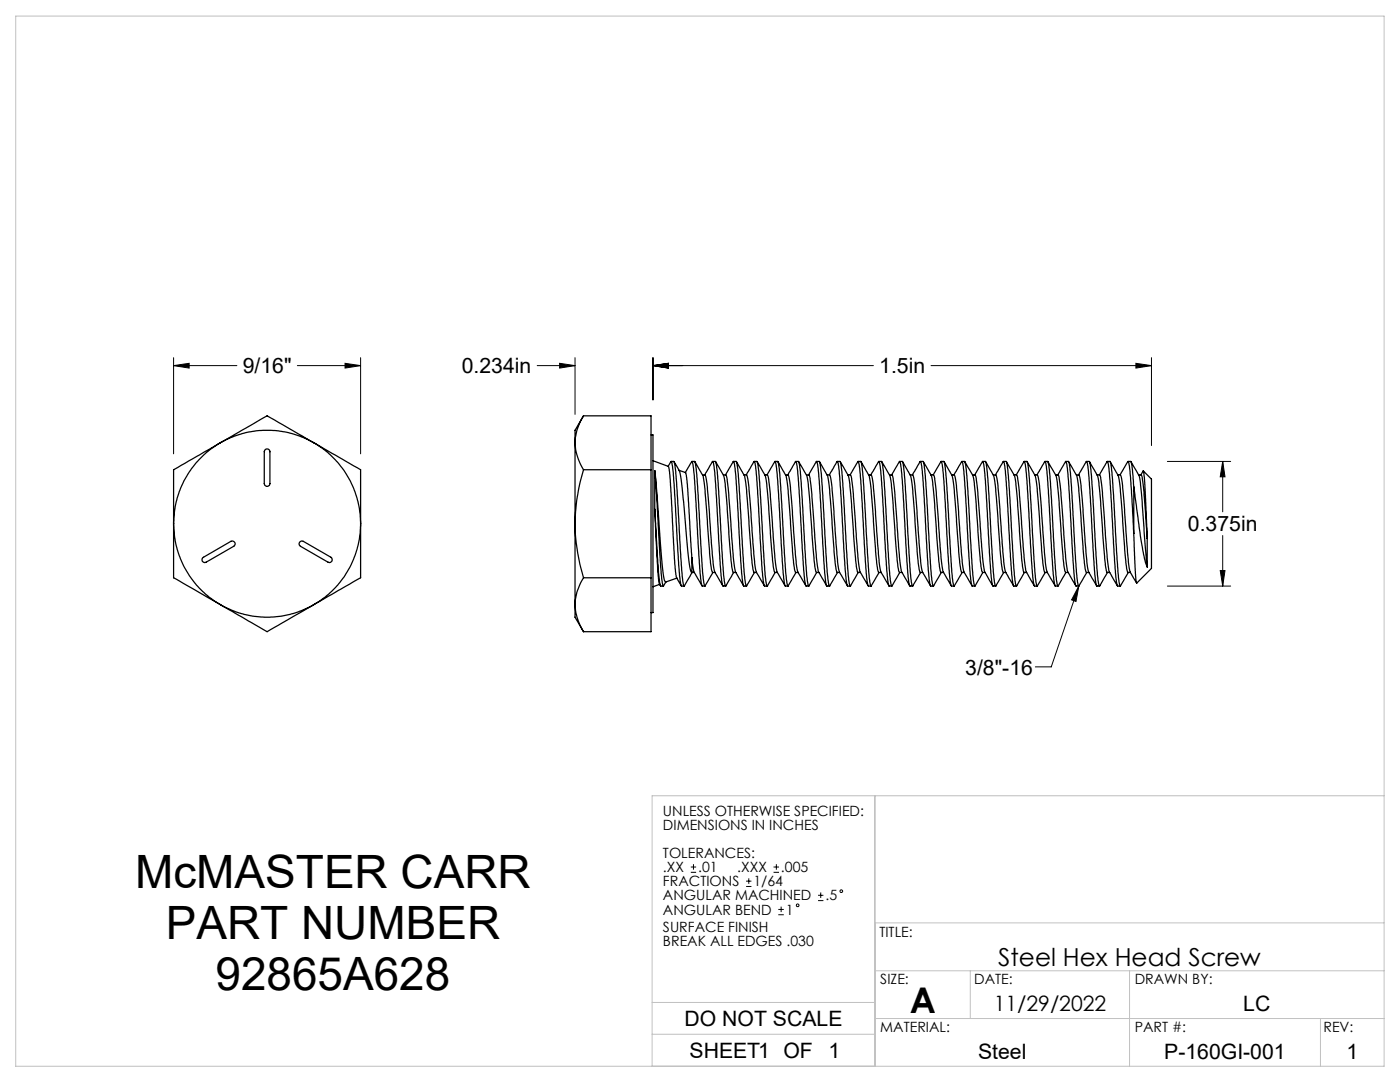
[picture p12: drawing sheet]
<svg xmlns="http://www.w3.org/2000/svg" width="279mm" height="216mm" viewBox="0 0 279 216" stroke-linecap="round" stroke-linejoin="round" font-family="sans-serif">
<g fill="none" stroke="#000" stroke-width=".25">
<path d="M44 88.3a18.8 18.8 0 0 0-9.4 16.2M44 88.3a18.8 18.8 0 0 1 18.6 0M44 88.3l9.3-5.3 9.3 5.3M44 88.3l-9.4 5.4v10.8M53 89.7a.55 .55 0 0 1 .6-.1 .55 .55 0 0 1 .3 .5v6.4a.56 .56 0 0 1-.6 .6 .56 .56 0 0 1-.6-.6v-6.4zM62.6 88.3l9.4 5.4v10.8M62.6 88.3a18.8 18.8 0 0 1 9.4 16.2M114.8 88.3a10.9 10.9 0 0 0 1.7 5.4M114.8 88.3v16.2M116.5 93.7l-.8 2.8-.5 2.8-.4 5.2M116.5 83l-.8 1.3-.6 1.6-.3 2.4M116.5 83l-1.7 2.9v2.4"/>
<path d="M116.5 93.7h13.4M116.5 83h13.4v43h-13.4M129.9 86.8h.4v35.4h-.4M130.3 91.9l3.1 1.2M130.7 93.9l1.5 19.1a7.6 7.6 0 0 0 .6 3.2l2.3-.8M130.7 93.9v7.7M130.7 93.9l1.1 19.1 .4 3.2 .2 .7 .5-.8M133.3 93l.6-.9 .3 1.1 .3 3.6 1.1 18 .3 2 .6 .1M133.4 93.1l.4 2.7 1 18.2 .2 1.3 1 1.6M133.9 92.1h.6l.1 .2 .3 1.9 1.1 19.4 .2 2.3 .3 1 1.6-2.7M134.5 92.1l1.1 1.8 .3 1.5 1.5 16.1a5.4 5.4 0 0 0 .7 2.7M135.5 93.8l1.3 .5 .2 .6 1.1 16.4"/>
<path d="M136.8 94.3l1.3-2.2 .5 2.9 1.2 20.3 .3 1.6h.6M138.1 92.1h.6l.3 1.5 1.2 20.4 .5 2.9 1.6-2.7M138.7 92.1l1.7 3.1 .3 2.8 1.1 14a4.1 4.1 0 0 0 .4 2.2h.5M140.2 94.8h.2a.54 .54 0 0 1 .5 .7l.3 1.8 1 13.8a7.1 7.1 0 0 0 .9 3.8l1.2 2M140.7 94.8l1.5-2.7 .3 1.1 .3 3.6 1.1 18 .3 2 .6 .1M142.2 92.1h.6l.1 .2 .3 1.9 1 18.1 .3 3.6 .3 1 1.6-2.7M142.8 92.1l1.6 2.7 .2 1.1 1.3 15.8 .3 2.2 .2 .3M144.4 94.8h.2a.54 .54 0 0 1 .5 .7l1.2 15.6a7.2 7.2 0 0 0 1.1 4.1l1 1.7M144.8 94.8l1.6-2.7 .5 2.9 1.2 20.3 .3 1.6h.6M146.4 92.1h.6l.2 1.5 1.3 20.4 .4 2.9 1.7-2.7M147 92.1l1.6 2.8 .2 1 1.3 16.1a4.1 4.1 0 0 0 .4 2.2h.5M148.5 94.8h.2a.54 .54 0 0 1 .5 .7l.5 4.4 .7 10.5 .6 3.8"/>
<path d="M148.9 94.8l1.6-2.7 .3 1.1 .2 2.2 1.2 19.4 .3 2 .6 .1M150.5 92.1h.6l.1 .2 .2 1.9 1.1 18.1 .3 3.6 .3 1 1.6-2.7M151.1 92.1l1.6 2.7 .2 .7 1.4 17.5 .3 1.2h.6M152.6 94.8h.3a.54 .54 0 0 1 .5 .7l1.2 15.6a7.2 7.2 0 0 0 1.1 4.1l1 1.7M153.1 94.8l1.6-2.7 .3 1.5 .2 2.4 1.2 19.3 .3 1.6h.6M154.7 92.1h.6l.2 1.5 1.3 20.4 .4 2.9 1.7-2.7M155.3 92.1l1.6 2.8 .2 1 1.3 16.1a4.1 4.1 0 0 0 .4 2.2h.5M156.8 94.8h.2a.54 .54 0 0 1 .5 .7l.5 4.4 .7 10.5 .5 3.8M157.2 94.8l1.6-2.7 .3 1.1 .2 2.2 1.2 20.1 .3 1.4h.6M158.8 92.1h.5l.2 .2 .2 1.9 1.1 18.1 .3 3.6 .3 1 1.6-2.7M159.4 92.1l1.6 2.7 .1 .7 1.5 17.5 .3 1.2h.5M160.9 94.8h.2a.66 .66 0 0 1 .6 .9l.3 3 .9 12.4a7.2 7.2 0 0 0 1.1 4.1l1 1.7"/>
<path d="M161.4 94.8l1.6-2.7 .3 1.5 .2 2.4 1.2 19.3 .3 1.6h.6M162.9 92.1h.6l.1 .2 .3 2.5 1.2 19.2 .4 2.9 1.6-2.7M163.5 92.1l1.7 2.8 .1 1 1.4 16.1a4.1 4.1 0 0 0 .4 2.2h.5M165.1 94.8h.5M165.5 94.8l1.6-2.7 .3 1.1 .2 2.2 1.2 20.1 .3 1.4h.6M165.6 94.8l.2 .7 .3 1.8 1 13.8a6.5 6.5 0 0 0 1 4.1l1 1.7M167.1 92.1h.5l.1 .2 .3 1.9 1.2 19.1 .2 2.3 .3 1.3 1.6-2.7M167.7 92.1l1.6 2.7 .1 .7 1.5 17.5 .3 1.2h.5M169.2 94.8h.2a.66 .66 0 0 1 .6 .9l.3 3 .9 12.4a7.2 7.2 0 0 0 1.1 4.1l.9 1.7M169.7 94.8l1.6-2.7 .3 1.5 .2 2.4 1.1 19 .3 1.7 .1 .2h.5M171.2 92.1h.6l.3 1.3 1.3 20.6 .2 2 .2 .9 1.6-2.7M171.8 92.1l1.7 2.8 .1 1 1.3 16.1a4.1 4.1 0 0 0 .5 2.2"/>
<path d="M173.4 94.8h.4M173.8 94.8l1.6-2.7 .3 1.1 .2 2.2 1.2 20.1 .3 1.4h.6M173.8 94.8l.5 2.2 1.1 14.1a6.5 6.5 0 0 0 1 4.1l1 1.7M175.4 92.1h.5l.1 .2 .3 1.9 1.1 19.1 .3 2.3 .3 1.3 1.6-2.7M176 92.1l1.6 2.7 .1 .7 1.5 17.5 .3 1.2h.5M177.5 94.8h.2a.66 .66 0 0 1 .6 .9l.3 3 .9 12.4a7.2 7.2 0 0 0 1.1 4.1l.9 1.7M177.9 94.8l1.7-2.7 .3 1.5 .2 2.4 1.1 19 .3 1.7 .1 .2h.5M179.5 92.1h.6l.3 1.3 1.2 20.6 .3 2 .2 .9 1.6-2.7M180.1 92.1l1.7 2.8 .1 1 1.3 16.1a4.1 4.1 0 0 0 .5 2.2M181.6 94.8h.3a.54 .54 0 0 1 .5 .7l1.3 15.6a6.5 6.5 0 0 0 1 4.1l1 1.7M182.1 94.8l1.6-2.7 .3 1.1 .2 2.2 1.2 20.1 .3 1.4h.6M183.7 92.1h.5l.1 .2 .3 1.6 1.1 19.4 .2 2.3 .3 1.3 1.7-2.7"/>
<path d="M184.3 92.1l1.5 2.7 .2 .7 1.5 17.5 .3 1.2h.5M185.8 94.8h.5M186.2 94.8l1.6-2.7a3.2 3.2 0 0 1 .4 2l1.3 20.9 .3 1.7 .1 .2h.5M186.3 94.8a17.3 17.3 0 0 1 .7 5.1l.8 11.2 .5 3.1M187.8 92.1h.6l.3 1.3 1.2 20.6 .2 2 .3 .9 1.6-2.7M188.4 92.1l1.6 2.8 .2 1 1.3 16.1a4.1 4.1 0 0 0 .5 2.2h.4M189.9 94.8h.2a.54 .54 0 0 1 .6 .7l1.2 15.6a6.5 6.5 0 0 0 1.1 4.1l1 1.7M190.4 94.8l1.6-2.7 .3 1.1 .2 2.2 1.2 20.1 .3 1.4h.6M192 92.1h.5l.1 .2 .3 1.6 1.1 19.4 .2 2.3 .3 1.3 1.6-2.7M192.5 92.1l1.6 2.7 .3 1.1 1.2 15.8 .3 2.1 .2 .4M194.1 94.8h.5M194.5 94.8l1.6-2.7a3.2 3.2 0 0 1 .4 2l1.3 20.9 .3 1.9h.6"/>
<path d="M194.6 94.8a17.3 17.3 0 0 1 .7 5.1l.8 11.2a7.2 7.2 0 0 0 1 4.1l1 1.7M196.1 92.1h.6l.3 1.3 1.2 20.6 .2 2 .3 .9 1.6-2.7M196.7 92.1l1.6 2.8 .2 1 1.3 16.1a4.1 4.1 0 0 0 .5 2.2h.4M198.2 94.8a.58 .58 0 0 1 .6 .1 .58 .58 0 0 1 .2 .6l.4 4.4 .9 12.1 .4 2.2M198.7 94.8l1.6-2.7 .3 1.1 .2 2.2 1.2 20.1 .3 1.4h.5M200.3 92.1h.5l.1 .2 .3 1.6 1.1 19.4 .2 2.3 .3 1.3 1.6-2.7M200.8 92.1l1.6 2.7 .3 1.1 1.2 15.5 .3 2.4 .2 .4M202.4 94.8h.2a.66 .66 0 0 1 .5 .9l.3 2.6 1 12.8a7.4 7.4 0 0 0 .9 3.9l1.1 1.9M202.8 94.8l1.6-2.7a3.2 3.2 0 0 1 .4 2l1.3 20.9 .3 1.9h.6M204.4 92.1h.6l.2 1.3 1.3 20.6 .2 2 .3 .9 1.6-2.7M205 92.1l1.6 2.8 .2 1 1.3 16.1a4.1 4.1 0 0 0 .5 2.2h.4M206.5 94.8a.58 .58 0 0 1 .6 .1 .58 .58 0 0 1 .2 .6l.4 4.4 .9 12.1 .4 2.2"/>
<path d="M207 94.8l1.6-2.7 .2 1.1 .3 2.2 1.2 20.1 .3 1.4h.5M208.6 92.1h.5l.1 .2 .2 1.6 1.2 19.4 .2 2.3 .3 1.3 1.6-2.7M209.1 92.1l1.6 2.7 .2 .7 1.4 17.2 .4 1.5h.5M210.6 94.8h.3a.66 .66 0 0 1 .5 .9l.3 2.6 1 12.8a7.4 7.4 0 0 0 .9 3.9l1.1 1.9M211.1 94.8l1.6-2.7a3.2 3.2 0 0 1 .4 2l1.3 20.9 .3 1.9h.6M212.7 92.1h.6l.2 1.3 1.3 20.6 .2 2 .3 .9 1.6-2.7M213.3 92.1l1.6 2.8 .2 1 1.3 16.1a4.1 4.1 0 0 0 .5 2.2h.4M214.8 94.8h.5M215.3 94.8l1.6-2.7 .2 1.1 .2 2.2 1.3 20.1 .3 1.4h.5M215.3 94.8l.5 2.2 1 14.1a6.9 6.9 0 0 0 1 4.1l1.1 1.7M216.9 92.1h.5l.1 .2 .2 1.6 1.2 19.4 .2 2.3 .3 1.3 1.6-2.7M217.4 92.1l1.6 2.8 .2 .6 1.4 17.2 .3 1.5h.6"/>
<path d="M218.9 94.8h.3a.66 .66 0 0 1 .5 .9l.3 2.6 .9 12.8a7.4 7.4 0 0 0 1 3.9l1.1 1.9M219.4 94.8l1.5-2.7a3.2 3.2 0 0 1 .5 2l1.3 20.9 .3 1.9h.6M221 92.1h.5l.3 1.3 1.3 20.6 .2 2 .3 .9 1.6-2.7M221.5 92.1l1.7 2.8 .2 1 1.3 16.1a4.1 4.1 0 0 0 .4 2.2M223.1 94.8h.5M223.6 94.8l1.5-2.7 .3 1.1 .2 2.2 .7 11M223.6 94.8l.4 2.2 1.1 14.1a6.9 6.9 0 0 0 1 4.1l.7 1.1M225.1 92.1h.6l.1 .2 .5 4.9M225.7 92.1l1.6 2.8 .2 1 1.5 17.2M226.3 97.2l1.7 12.4 .6 2.5 .4 1M226.3 97.2v9.2M227.2 94.8h.3a.66 .66 0 0 1 .5 .9l.3 2.6 .7 9.2"/>
<path d="M228.1 94l-.4 .8M228.1 94l.4 2.3 .5 11.2M228.2 94l1.6 1.6v17.8l-2.9 2.9-.3-1.9-.3-8M34.6 104.5v10.8l9.4 5.4M34.6 104.5a18.8 18.8 0 0 0 9.4 16.2M40.5 111.2l5.6-3.2a.57 .57 0 0 1 .7 .2 .57 .57 0 0 1-.2 .8l-5.5 3.2a.56 .56 0 0 1-.7-.2 .56 .56 0 0 1 .1-.8zM59.9 108.1l.6-.1 5.5 3.2a.57 .57 0 0 1 .2 .8 .57 .57 0 0 1-.7 .2l-5.5-3.2a.54 .54 0 0 1-.1-.9zM72 104.5v10.8l-9.4 5.4M72 104.5a18.8 18.8 0 0 1-9.4 16.2M114.8 104.5v2.2l.5 3.6 1.2 5M114.8 104.5v16.2M116.5 115.3l-1.3 2.6-.4 2.8"/>
<path d="M116.5 115.3h13.4M130.7 101.6l.6 12.3 .2 2.1 .3 .9M130.7 101.6l.8 13.7 .3 1.6h.6M131.7 116.6l-1.4 .5M138.1 114.2h.5M138.1 111.3v2.9M138.1 114.2h.1M138.1 111.3l.4 2.9M138.5 114.2l1.6 2.7M146.4 114.2h.5M151 114.2l1.5 2.7M159.2 114.2l1.6 2.7"/>
<path d="M175.4 114.2h.5M183.7 114.2h.4M188.3 114.2l1.5 2.7M196.1 114.2h.5M200.7 114.2l1.6 2.7M204.4 114.2h.5M209 114.2l1.6 2.7M225.1 114.2h.5M229 107.5v5.6M44 120.7l9.3 5.3 9.3-5.3M44 120.7a18.6 18.6 0 0 0 18.6 0M114.8 120.7a10.9 10.9 0 0 0 1.7 5.3"/>
<path d="M114.8 120.7v2.5l1.7 2.8"/>
</g>
<g fill="none" stroke="#000" stroke-width=".2">
<path d="M34.6 73l3.1-.5v.9zM34.6 71.4v19.2M34.6 73h12.7M59.3 73h12.7M68.9 72.5l3.1 .5-3.1 .4zM72 71.4v19.2M107.2 73h7.6M111.7 72.5l3.1 .5-3.1 .4zM114.8 71.4v11.3M130.3 73l3.1-.5v.9zM130.3 73h44M130.3 71.4v8.4"/>
<path d="M185.8 73h44M226.7 72.5l3.1 .5-3.1 .4zM229.8 71.4v17.5M233 92.1h12.6M244 92.1l.5 3h-1zM244 92.1v10M215.3 116.9l-.6 3.1-.8-.3zM215.3 116.9l-5.5 16.2h-3.2M233 116.9h12.6M243.5 113.8h1l-.5 3.1zM244 106.9v10M137.9 174.1h1"/>
<path d="M137.9 173h1M138.4 172.4v1.1M148.9 176.9h1.1M148.9 175.8h1.1M149.4 175.3v1.1M154.4 174.1h1.1M154.4 173h1.1M154.9 172.4v1.1M163.3 179.7h1M163.3 178.6h1M163.8 178.1v1.1M155.3 182.5h1.1"/>
<path d="M155.3 181.5h1.1M155.9 180.9v1.1"/>
<circle cx="167.9" cy="177.8" r=".27"/>
<circle cx="159.2" cy="180.6" r=".27"/>
</g>
<path d="M3.1 3.2h273.1v209.6h-273.1zM174.6 158.8v54M276.2 158.8h-146.1v54M174.6 193.7h101.6M174.6 184.2h101.6M193.6 193.7v9.5M225.4 193.7v19.1M130.1 200h44.5M130.1 206.4h44.5M174.6 203.2h101.6M263.5 203.2v9.6" fill="none" stroke="#c0c0c0" stroke-width=".2"/>
<path d="M34.6 73l3.1-.5v.9zM68.9 72.5l3.1 .5-3.1 .4zM130.3 73l3.1-.5v.9zM226.7 72.5l3.1 .5-3.1 .4zM111.7 72.5l3.1 .5-3.1 .4zM130.3 73l3.1-.5v.9zM244 92.1l.5 3h-1zM243.5 113.8h1l-.5 3.1zM215.3 116.9l-.6 3.1-.8-.3z" fill="#000"/>
<g font-size="9.2">
<text x="27" y="177.2">McMASTER CARR</text>
<text x="33.1" y="187.4">PART NUMBER</text>
<text x="43" y="197.5">92865A628</text>
</g>
<text font-size="7.1" x="181.6" y="202">A</text>
<text font-size="4.9" x="199.2" y="192.8">Steel Hex Head Screw</text>
<g font-size="4.2">
<text x="48.5" y="74.4">9/16&quot;</text>
<text x="92.2" y="74.4">0.234in</text>
<text x="175.5" y="74.4">1.5in</text>
<text x="237.1" y="105.9">0.375in</text>
<text x="192.6" y="134.7">3/8&quot;-16</text>
<text x="198.3" y="201.7">11/29/2022</text>
<text x="248.1" y="201.7">LC</text>
<text x="136.6" y="204.7">DO NOT SCALE</text>
<text x="137.6" y="211.2">SHEET1 OF</text>
<text x="165.4" y="211.2">1</text>
<text x="195.2" y="211.2">Steel</text>
<text x="232.4" y="211.2">P-160GI-001</text>
<text x="268.7" y="211.2">1</text>
</g>
<g font-size="2.8">
<text x="132.3" y="162.7">UNLESS OTHERWISE SPECIFIED:</text>
<text x="132.3" y="165.6">DIMENSIONS IN INCHES</text>
<text x="132.3" y="171.2">TOLERANCES:</text>
<text x="132.3" y="174">.XX</text>
<text x="132.3" y="176.9">FRACTIONS</text>
<text x="132.3" y="179.7">ANGULAR MACHINED</text>
<text x="139.3" y="174">.01</text>
<text x="147.1" y="174">.XXX</text>
<text x="150.4" y="176.9">1/64</text>
<text x="155.9" y="174">.005</text>
<text x="164.7" y="179.7">.5</text>
<text x="132.3" y="182.5">ANGULAR BEND</text>
<text x="132.3" y="186">SURFACE FINISH</text>
<text x="156.8" y="182.5">1</text>
<text x="132.3" y="188.8">BREAK ALL EDGES .030</text>
<text x="175.5" y="186.9">TITLE:</text>
<text x="175.7" y="196.4">SIZE:</text>
<text x="194.4" y="196.4">DATE:</text>
<text x="226.5" y="196.4">DRAWN BY:</text>
<text x="175.7" y="206">MATERIAL:</text>
<text x="226.5" y="206">PART #:</text>
<text x="264.1" y="206">REV:</text>
</g>
</svg>
